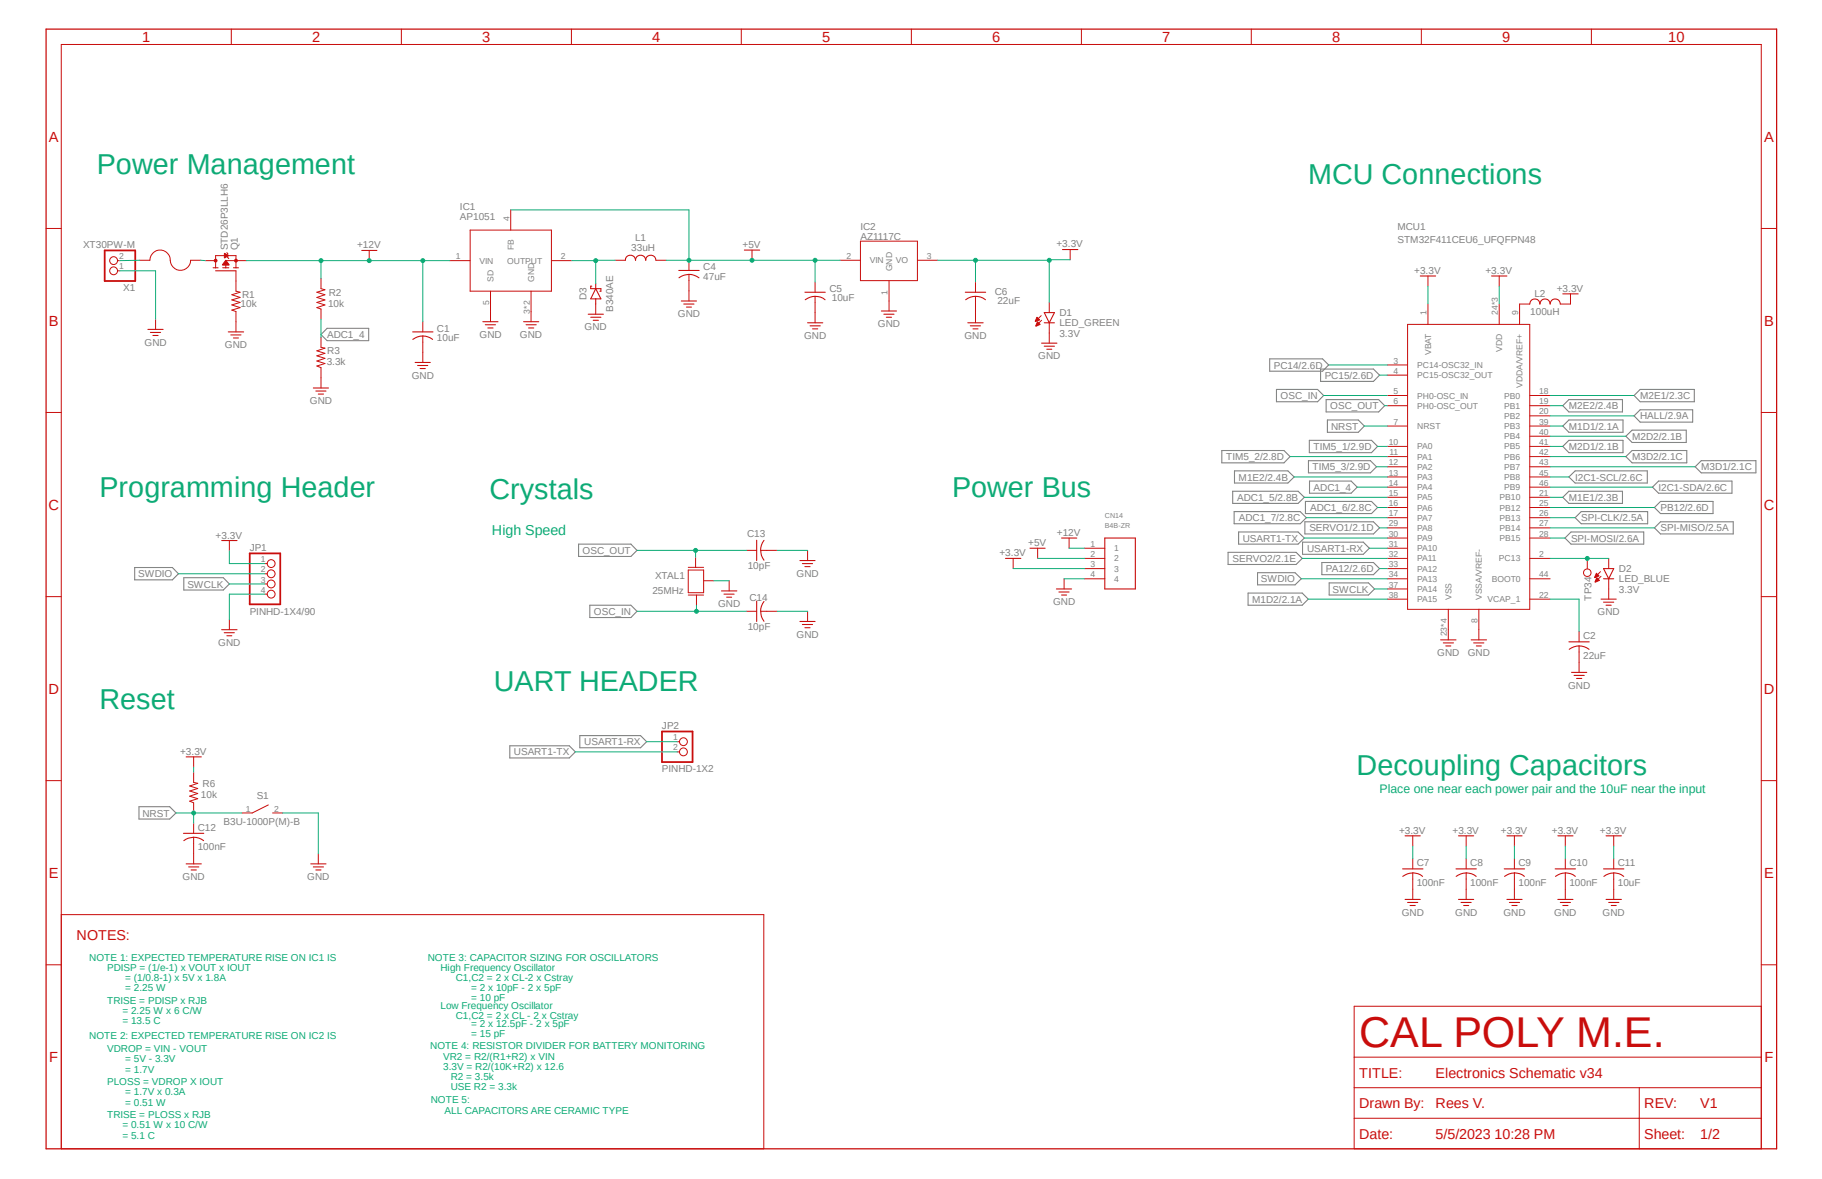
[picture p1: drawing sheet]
<svg xmlns="http://www.w3.org/2000/svg" width="432mm" height="279mm" viewBox="0 0 432 279" stroke-linecap="round" stroke-linejoin="round" font-family="sans-serif">
<path d="M10.4 6.6l411 266.2M421.4 6.6l-411 266.2" fill="none" stroke="#fff" stroke-width=".24"/>
<g fill="none" stroke="#808080" stroke-width=".25">
<path d="M77.5 77.8h9.9v2.9h-9.9l-1.4-1.4zM300.9 85h12.5l1.5 1.5-1.5 1.5h-12.5zM302.5 92.3h9.8l1.4 1.4-1.4 1.5h-9.8zM313 87.5h12.5l1.4 1.4-1.4 1.5h-12.5zM314.3 94.7h12.4l1.5 1.4-1.5 1.5h-12.4zM314.6 99.5h7.3l1.4 1.5-1.4 1.4h-7.3zM370.4 96.1l1.4-1.4h12.7v2.9h-12.7zM388.7 92.3h12.8v2.9h-12.8l-1.4-1.5zM388.7 97.1h12.5v2.9h-12.5l-1.4-1.4zM289.6 106.8h14.7l1.4 1.4-1.4 1.5h-14.7zM292.1 116.4h15.5l1.5 1.5-1.5 1.4h-15.5zM292.6 111.6h12.6l1.5 1.4-1.5 1.5h-12.6z"/>
<path d="M309.4 118.8h15.6l1.5 1.5-1.5 1.4h-15.6zM310.1 109.2h14.7l1.4 1.4-1.4 1.5h-14.7zM310.3 104.4h14.7l1.5 1.4-1.5 1.5h-14.7zM310.3 114h9.9l1.4 1.4-1.4 1.5h-9.9zM370.4 101l1.4-1.5h12.8v2.9h-12.8zM370.4 117.9l1.4-1.5h12.7v2.9h-12.7zM370.4 105.8l1.4-1.4h12.8v2.9h-12.8zM371.8 113l1.5-1.4h17.1v2.9h-17.1zM385.3 103.4l1.5-1.5h12.8v3h-12.8zM385.3 108.2l1.5-1.4h13v2.9h-13zM393.1 114h17.4v2.9h-17.4l-1.5-1.5zM393.5 118.8h12.5v2.9h-12.5l-1.4-1.4z"/>
<path d="M403.2 109.2h12.9v2.9h-12.9l-1.5-1.5zM31.9 134.5h9l1.4 1.5-1.4 1.4h-9zM43.6 136.9h9.3l1.5 1.5-1.5 1.4h-9.3zM137.1 128.9h12.4l1.5 1.5-1.5 1.5h-12.4zM291 130.9h16.2l1.4 1.4-1.4 1.5h-16.2zM292.5 121.2h15.6l1.5 1.5-1.5 1.4h-15.6zM293.5 126.1h14.1l1.5 1.4-1.5 1.4h-14.1zM298 135.7h8.9l1.5 1.5-1.5 1.4h-8.9zM308.7 128.5h14.4l1.4 1.4-1.4 1.5h-14.4zM309.2 123.7h16.3l1.4 1.4-1.4 1.4h-16.3zM313.3 133.3h12.2l1.4 1.4-1.4 1.5h-12.2zM315 138.1h9.3l1.5 1.5-1.5 1.4h-9.3z"/>
<path d="M372.3 126.1h17.3v2.8h-17.3l-1.4-1.4zM374.7 121.2h15.8v2.9h-15.8l-1.4-1.4zM393.5 123.7h17.3v2.8h-17.3l-1.4-1.4zM139.8 143.4h9.7l1.5 1.5-1.5 1.4h-9.7zM295.8 140.5h12.8l1.4 1.5-1.4 1.4h-12.8zM120.8 176.7h14.1l1.5 1.5-1.5 1.4h-14.1zM137.4 174.3h14.4l1.4 1.5-1.4 1.4h-14.4zM32.9 191.2h7.3l1.5 1.5-1.5 1.4h-7.3z"/>
</g>
<path d="M24.8 59.4h7.2v7.2h-7.2z" fill="none" stroke="#c90d0c" stroke-width=".42"/>
<g fill="none" stroke="#c90d0c" stroke-width=".24">
<path d="M54.8 6.9v3.6M95.1 6.9v3.6M135.4 6.9v3.6M175.7 6.9v3.6M216 6.9v3.6M256.3 6.9v3.6M296.5 6.9v3.6M336.8 6.9v3.6M377.1 6.9v3.6M10.9 54.1h3.6M417.4 54.1h3.6M27.9 64.2h.5"/>
<path d="M27.9 61.8h.5M36.9 75.6v2.5M55.9 66.6v2.4l1 .3-2 .5 2 .7-2 .6 2 .6-2 .6 2 .6-2 .6 1 .3v4.9M76.1 79.9v2.4l.9 .2-1.9 .6 1.9 .6-1.9 .6 1.9 .6-1.9 .7 1.9 .5-1.9 .6 1 .4v4.8M100.2 76.2v2.5M100.2 79.6v6.3M145.8 61.7h2.4M155.4 61.7h2.5M163.3 61.7v2.4M163.3 65v3.9M193.2 66.8v2.5M193.2 70.2v6.3"/>
<path d="M210.7 71.3v2.4M231.2 66.8v2.5M231.2 70.2v6.3M246.8 74.8l-1.4 1.3M246.8 75.9l-1.3 1.3M248.7 71.7v2.4M248.7 76.5v2.4M333.6 76.9h28.9v67.5h-28.9zM338.4 72.1v4.8M355.3 72.1v4.8M360.1 72.1v4.8M10.9 97.7h3.6"/>
<path d="M328.8 86.5h4.8M328.8 88.9h4.8M328.8 93.7h4.8M328.8 96.1h4.8M362.5 93.7h4.9M362.5 96.1h4.9M362.5 98.6h4.9M417.4 97.7h3.6M328.8 101h4.8M328.8 105.8h4.8M328.8 108.2h4.8M328.8 110.6h4.8"/>
<path d="M328.8 113h4.8M328.8 115.4h4.8M328.8 117.9h4.8M362.5 101h4.9M362.5 105.8h4.9M362.5 108.2h4.9M362.5 110.6h4.9M362.5 113h4.9M362.5 115.4h4.9M362.5 117.9h4.9M362.5 103.4h4.9M328.8 132.3h4.8"/>
<path d="M328.8 120.3h4.8M328.8 122.7h4.8M328.8 125.1h4.8M328.8 127.5h4.8M328.8 129.9h4.8M328.8 134.7h4.8M328.8 137.2h4.8M328.8 139.6h4.8M362.5 132.3h4.9M362.5 120.3h4.9M362.5 122.7h4.9M362.5 125.1h4.9"/>
<path d="M362.5 127.5h4.9M362.5 137.2h4.9M10.9 141.4h3.6M328.8 142h4.8M343.2 144.4v4.8M350.5 144.4v4.8M362.5 142h4.9M417.4 141.4h3.6M10.9 185h3.6M417.4 185h3.6M10.9 228.6h3.6M417.4 238.5h-96.5v33.7h96.5v-261.7h-402.9v261.7"/>
<path d="M417.4 228.6h3.6M320.9 257.8h96.5M320.9 250.5h96.5M388.5 257.8v14.4M320.9 265h96.5"/>
<circle cx="26.9" cy="61.8" r=".93"/>
<circle cx="26.9" cy="64.2" r=".93"/>
</g>
<path d="M10.9 6.9h410.1v265.3h-410.1z" fill="none" stroke="#c90d0c" stroke-width=".3"/>
<g fill="none" stroke="#c90d0c" stroke-width=".25">
<path d="M35.1 78.1h3.6M35.6 78.8h2.5M36.2 79.5h1.3M54.1 78.7h3.6M54.7 79.4h2.4M97.8 78.7h4.8M148.2 61.7a1.21 1.21 0 0 1 1.2-1.2 1.21 1.21 0 0 1 1.2 1.2 1.21 1.21 0 0 1 1.2-1.2 1.21 1.21 0 0 1 1.2 1.2 1.21 1.21 0 0 1 1.2-1.2 1.21 1.21 0 0 1 1.2 1.2M160.9 64.1h4.8M160.9 65.8a3.9 3.9 0 0 1 4.8 0M190.8 69.3h4.8M190.8 71a3.8 3.8 0 0 1 4.7 0M191.4 76.5h3.6"/>
<path d="M192 77.2h2.4M192.6 77.9h1.2M208.9 73.7h3.6M209.5 74.5h2.4M210.1 75.2h1.2M228.8 69.3h4.8M228.9 71a3.8 3.8 0 0 1 4.7 0M229.4 76.5h3.6M230 77.2h2.4M230.6 77.9h1.2M247.5 76.5h2.4M247.5 74.1h2.4l-1.2 2.4z"/>
<path d="M55.3 80.1h1.2M74.3 91.9h3.6M74.8 92.7h2.5M75.4 93.4h1.3M97.8 80.4a3.8 3.8 0 0 1 4.7 0M98.4 85.9h3.6M99 86.6h2.4M99.6 87.3h1.2"/>
</g>
<path d="M245.7 75.2l.7 .6-1 .4z" fill-rule="evenodd" fill="#c90d0c"/>
<path d="M245.7 75.2l.7 .6-1 .4z" fill="none" stroke="#c90d0c" stroke-width=".24"/>
<path d="M245.9 76.2l.6 .7-1 .4z" fill-rule="evenodd" fill="#c90d0c"/>
<path d="M245.9 76.2l.6 .7-1 .4zM248.7 78.9v2.4M360.1 72.1h2.4M369.8 72.1h2.4M379.3 135.5l-1.3 1.3M379.4 136.6l-1.3 1.3M381.3 132.3v2.4M381.3 137.2v2.4" fill="none" stroke="#c90d0c" stroke-width=".24"/>
<path d="M362.5 72.1a1.21 1.21 0 0 1 1.2-1.3 1.21 1.21 0 0 1 1.3 1.3 1.21 1.21 0 0 1 1.2-1.3 1.21 1.21 0 0 1 1.2 1.3 1.21 1.21 0 0 1 1.2-1.3 1.21 1.21 0 0 1 1.2 1.3M246.8 81.3h3.7M247.5 82h2.4M248.1 82.8h1.2M380 134.7h2.4l-1.1 2.5zM380 137.2h2.4" fill="none" stroke="#c90d0c" stroke-width=".25"/>
<path d="M378.3 135.8l.7 .7-1 .4z" fill-rule="evenodd" fill="#c90d0c"/>
<path d="M378.3 135.8l.7 .7-1 .4z" fill="none" stroke="#c90d0c" stroke-width=".24"/>
<path d="M378.4 136.9l.7 .6-1 .5z" fill-rule="evenodd" fill="#c90d0c"/>
<g fill="none" stroke="#c90d0c" stroke-width=".24">
<path d="M53.8 59.9l.2 .2v.9l.2 .3M51.1 63.5v-2.9h4.8v2.9M55.9 61.8h-2.4v1.7M76.1 66v2.4l.9 .3-1.9 .6 1.9 .5-1.9 .7 1.9 .6-1.9 .6 1.9 .6-1.9 .6 1 .3v2.4M62.8 133.6h.5M62.8 136h.5M62.8 138.4h.5M172.8 137.6v2.4M176.9 130.4h2.4M180.3 130.4h3.8M191.4 130.4v2.4M252.2 137.2v2.4"/>
<path d="M378.4 136.9l.7 .6-1 .5zM381.3 139.6v2.4M54.4 146.8v2.4M62.8 140.8h.5M176.9 144.9h2.4M180.3 144.9h3.8M191.4 144.9v2.4M343.2 149.2v2.4M350.5 149.2v2.4M45.9 183v2.4l1 .2-1.9 .7 1.9 .6-1.9 .6 1.9 .5-1.9 .7 1.9 .6-1.9 .6 .9 .3v2.5M45.9 195.1v2.4M45.9 198.4v6.3"/>
<path d="M63.6 190.8l-3.8 1.9h-2.4M64.6 192.7h2.4M14.5 216.7h166.5v55.5h-166.5zM75.4 202.3v2.4M334.8 203.5v2.4M334.8 206.9v6.2M347.5 203.5v2.4M347.5 206.9v6.2M358.9 203.5v2.4M358.9 206.9v6.2M371 203.5v2.4M371 206.9v6.2"/>
<path d="M382.4 203.5v2.4M382.4 206.9v6.2"/>
<circle cx="64.3" cy="133.6" r=".93"/>
<circle cx="64.3" cy="138.4" r=".93"/>
<circle cx="64.3" cy="136" r=".93"/>
<circle cx="64.3" cy="140.8" r=".93"/>
</g>
<g fill="none" stroke="#c90d0c" stroke-width=".25">
<path d="M50.5 63.5h1.2M51.1 64.2h4.8M52.8 63.5h1.4M55.3 63.5h1.2M179.3 128v4.8M180.3 130.4a3.5 3.5 0 0 0 .8 2.4M181.1 128.1a3.9 3.9 0 0 0-.8 2.3M189.6 132.8h3.6M190.2 133.6h2.4M190.8 134.3h1.2M250.4 139.6h3.6M52.5 149.2h3.7"/>
<path d="M53.1 149.9h2.4M53.8 150.7h1.1M171 140h3.6M171.6 140.8h2.4M172.2 141.5h1.2M179.3 142.5v4.8M180.3 144.9a3.5 3.5 0 0 0 .8 2.3M181.1 142.5a3.9 3.9 0 0 0-.8 2.4M189.6 147.3h3.6M190.2 148h2.4M190.8 148.8h1.2M251 140.3h2.4"/>
<path d="M251.6 141h1.2M341.4 151.6h3.7M342.1 152.4h2.4M342.6 153.1h1.2M348.7 151.6h3.6M349.2 152.4h2.5M349.9 153.1h1.2M379.4 142h3.6M380 142.7h2.4M380.6 143.4h1.2M43.5 197.5h4.8M43.6 199.2a3.8 3.8 0 0 1 4.7 0"/>
<path d="M44.1 204.7h3.6M44.7 205.4h2.4M45.3 206.2h1.2M73.7 204.7h3.6M74.3 205.4h2.4M74.8 206.2h1.3M332.4 205.9h4.8M333 213.1h3.6M333.6 213.9h2.4M334.2 214.6h1.2M334.8 206.8a3.6 3.6 0 0 1 2.3 .9M334.8 206.9a3.9 3.9 0 0 0-2.4 .8"/>
<path d="M345.1 205.9h4.8M345.7 213.1h3.5M346.2 213.9h2.5M346.9 214.6h1.2M347.5 206.8a3.8 3.8 0 0 1 2.3 .9M347.5 206.9a4.1 4.1 0 0 0-2.4 .8M356.5 205.9h4.8M357.1 213.1h3.6M357.7 213.9h2.4M358.3 214.6h1.2M358.9 206.8a3.6 3.6 0 0 1 2.4 .9M358.9 206.9a3.9 3.9 0 0 0-2.3 .8"/>
<path d="M368.6 205.9h4.8M369.2 213.1h3.6M369.8 213.9h2.4M370.4 214.6h1.2M371 206.8a3.6 3.6 0 0 1 2.3 .9M371 206.9a3.9 3.9 0 0 0-2.4 .8M380 205.9h4.9M380.6 213.1h3.7M381.3 213.9h2.4M381.8 214.6h1.2M382.4 206.8a3.6 3.6 0 0 1 2.4 .9M382.4 206.9a3.9 3.9 0 0 0-2.3 .8"/>
</g>
<path d="M59.2 131.1h7.2v12.1h-7.2z" fill="none" stroke="#c90d0c" stroke-width=".42"/>
<circle cx="55.9" cy="61.8" r=".33" fill="#c90d0c"/>
<circle cx="55.9" cy="61.8" r=".33" fill="none" stroke="#c90d0c" stroke-width=".24"/>
<circle cx="51.1" cy="61.8" r=".33" fill="#c90d0c"/>
<g fill="none" stroke="#c90d0c" stroke-width=".24">
<path d="M48.7 61.8h2.4M55.9 61.8h2.4M55.9 64.2v2.4"/>
<circle cx="51.1" cy="61.8" r=".33"/>
</g>
<path d="M53.2 60.1l.9 .5-.8 .5z" fill-rule="evenodd" fill="#c90d0c"/>
<path d="M53.2 60.1l.9 .5-.8 .5z" fill="none" stroke="#c90d0c" stroke-width=".24"/>
<path d="M53.5 61.7l.8 1.1h-1.6z" fill-rule="evenodd" fill="#c90d0c"/>
<g fill="none" stroke="#c90d0c" stroke-width=".24">
<path d="M87.5 59.4v2.4M111.4 54.5h19.3v14.5h-19.3zM121 49.7v4.8M178.2 59.3v2.4M203.9 57.1h13.5v9.4h-13.5zM253.6 59.1v2.5M33.1 61.7h2.4a2.41 2.41 0 0 1 2.4-2.5 2.41 2.41 0 0 1 2.4 2.5 2.41 2.41 0 0 0 2.5 2.4 2.41 2.41 0 0 0 2.4-2.4h2.4M53.5 61.7l.8 1.1h-1.6zM106.6 61.8h4.8M116.2 69v7.2M125.9 69v7.2M130.7 61.8h4.8"/>
<path d="M141.2 72.1v2.4M163.3 68.9v2.4M199.1 61.7h4.8M210.7 66.5v4.8M217.4 61.7h4.8M338.4 65.4v2.4M355.3 65.4v2.4M372.2 69.6v2.5M54.4 128.1v2.4M163.1 135.1h3.7v5.4h-3.7zM163.1 134.5h3.7M164.8 132.1v2.4"/>
<path d="M166.8 137.6h2.4M240.1 132.3v2.4M245.9 129.9v2.4M253.4 127.5v2.4M257 129.9h4.8M257 132.3h4.8M257 134.7h4.8M257 137.2h4.8M376.2 132.3v2.4M163.1 141h3.7M165.1 141v2.4M374.2 149.7v2.4"/>
<path d="M374.2 153.1v6.2M45.9 179.4v2.4M160.5 175.8h.5M160.5 178.2h.5M334.8 198.1v2.4M347.5 198.1v2.4M358.9 198.1v2.4M371 198.1v2.4M382.4 198.1v2.4"/>
<circle cx="376.2" cy="135.7" r=".89"/>
<circle cx="162" cy="178.2" r=".93"/>
<circle cx="162" cy="175.8" r=".93"/>
</g>
<g fill="none" stroke="#c90d0c" stroke-width=".25">
<path d="M85.7 59.4h3.6M176.4 59.3h3.6M251.8 59.1h3.6M114.4 76.2h3.6M115 77h2.4M115.6 77.7h1.2M124.1 76.2h3.6M124.7 77h2.4M125.3 77.7h1.2M139.4 74.5h3.6M140 75.2h2.4M140.3 67.8h-.3v.6h2.4v.6h-.2"/>
<path d="M140.6 75.9h1.2M141.2 68.4l1.2 2.4h-2.4zM141.2 67.2v1.2M141.2 70.8v1.3M161.5 71.3h3.6M162.1 72.1h2.4M162.7 72.8h1.2M336.6 65.4h3.6M353.5 65.4h3.6M370.4 69.6h3.6M52.5 128.1h3.7M238.3 132.3h3.6"/>
<path d="M244.1 129.9h3.6M251.6 127.5h3.6M261.8 127.5h7.3v12.1h-7.3zM371.8 152.1h4.8M371.9 153.9a3.8 3.8 0 0 1 4.7 0M372.4 159.3h3.6M44.1 179.4h3.6M373 160.1h2.5M373.6 160.8h1.3M333 198.1h3.6M345.7 198.1h3.5M357.1 198.1h3.6"/>
<path d="M369.2 198.1h3.6M380.6 198.1h3.7"/>
</g>
<path d="M156.9 173.4h7.2v7.2h-7.2z" fill="none" stroke="#c90d0c" stroke-width=".42"/>
<path d="M28.4 64.2h8.5v11.4M169.2 137.6h3.6M184.1 130.4h7.3M252.2 137.2h4.8M367.4 132.3h13.9M62.8 140.8h-8.4v6M184.1 144.9h7.3M67 192.7h8.4v9.6" fill="none" stroke="#0dab76" stroke-width=".24"/>
<circle cx="376.2" cy="132.3" r=".46" fill="#0dab76"/>
<g fill="none" stroke="#0dab76" stroke-width=".24">
<path d="M313.7 93.7h15.1M151 144.9h25.9M165.1 143.4v1.5"/>
<circle cx="376.2" cy="132.3" r=".46"/>
</g>
<circle cx="165.1" cy="144.9" r=".46" fill="#0dab76"/>
<g fill="none" stroke="#0dab76" stroke-width=".24">
<path d="M328.2 96.1h.6M151 130.4h25.9M164.8 130.4v1.7"/>
<circle cx="165.1" cy="144.9" r=".46"/>
</g>
<circle cx="164.8" cy="130.4" r=".46" fill="#0dab76"/>
<g fill="none" stroke="#0dab76" stroke-width=".24">
<path d="M121 49.7h42.3v12M157.9 61.7h41.2M193.2 61.7v5.1M42.3 136h20.5M54.4 138.4h8.4M245.9 132.3h11.1M308.4 137.2h20.4M325.8 139.6h3"/>
<circle cx="164.8" cy="130.4" r=".46"/>
</g>
<circle cx="178.2" cy="61.7" r=".46" fill="#0dab76"/>
<circle cx="178.2" cy="61.7" r=".46" fill="none" stroke="#0dab76" stroke-width=".24"/>
<circle cx="193.2" cy="61.7" r=".46" fill="#0dab76"/>
<circle cx="193.2" cy="61.7" r=".46" fill="none" stroke="#0dab76" stroke-width=".24"/>
<circle cx="163.3" cy="61.7" r=".46" fill="#0dab76"/>
<g fill="none" stroke="#0dab76" stroke-width=".24">
<path d="M135.5 61.8h5.7M145.8 61.7h-4.6v5.5"/>
<circle cx="163.3" cy="61.7" r=".46"/>
</g>
<circle cx="141.2" cy="61.8" r=".46" fill="#0dab76"/>
<g fill="none" stroke="#0dab76" stroke-width=".24">
<path d="M222.2 61.7h26.5M231.2 61.7v5.1M253.6 61.6h-4.9v10.1"/>
<circle cx="141.2" cy="61.8" r=".46"/>
</g>
<circle cx="231.2" cy="61.7" r=".46" fill="#0dab76"/>
<circle cx="231.2" cy="61.7" r=".46" fill="none" stroke="#0dab76" stroke-width=".24"/>
<circle cx="248.7" cy="61.7" r=".46" fill="#0dab76"/>
<g fill="none" stroke="#0dab76" stroke-width=".24">
<path d="M338.4 67.8v4.3M355.3 67.8v4.3M323.3 101h5.5M54.4 130.5v3.1h8.4M240.1 134.7h16.9M367.4 142h6.8v7.7M41.7 192.7h15.7M45.9 181.8v1.2M334.8 200.5v3M347.5 200.5v3M358.9 200.5v3M371 200.5v3"/>
<path d="M382.4 200.5v3"/>
<circle cx="248.7" cy="61.7" r=".46"/>
</g>
<circle cx="45.9" cy="192.7" r=".46" fill="#0dab76"/>
<g fill="none" stroke="#0dab76" stroke-width=".24">
<path d="M58.3 61.8h48.3M76.1 61.8v4.2M76.1 75.6v4.3M100.2 61.8v14.4M367.4 93.7h19.9M367.4 96.1h3M305.7 108.2h23.1M306.7 113h22.1M321.6 115.4h7.2M326.5 105.8h2.3M367.4 115.4h24.2M367.4 113h4.4"/>
<path d="M367.4 103.4h17.9M367.4 108.2h17.9M367.4 117.9h3M308.6 132.3h20.2M309.1 127.5h19.7M309.6 122.7h19.2M324.5 129.9h4.3M326.5 120.3h2.3M326.9 125.1h1.9M367.4 122.7h5.9M367.4 125.1h24.7M367.4 127.5h3.5"/>
<path d="M310 142h18.8M136.4 178.2h24.1M153.2 175.8h7.3M45.9 192.7v2.4"/>
<circle cx="45.9" cy="192.7" r=".46"/>
</g>
<circle cx="76.1" cy="61.8" r=".46" fill="#0dab76"/>
<circle cx="76.1" cy="61.8" r=".46" fill="none" stroke="#0dab76" stroke-width=".24"/>
<circle cx="100.2" cy="61.8" r=".46" fill="#0dab76"/>
<circle cx="100.2" cy="61.8" r=".46" fill="none" stroke="#0dab76" stroke-width=".24"/>
<circle cx="87.5" cy="61.8" r=".46" fill="#0dab76"/>
<g fill="none" stroke="#0dab76" stroke-width=".24">
<path d="M33.1 61.7l-4.7 .1M47.6 61.7l1.1 .1M314.9 86.5h13.9M326.9 88.9h1.9M367.4 98.6h19.9M309.1 117.9h19.7M326.2 110.6h2.6M367.4 110.6h34.3M367.4 101h3M367.4 105.8h3M253.4 129.9h3.6M326.9 134.7h1.9"/>
<path d="M367.4 120.3h24.7"/>
<circle cx="87.5" cy="61.8" r=".46"/>
</g>
<text font-size="10.2" fill="#c90d0c" x="322.1" y="248.1">CAL POLY M.E.</text>
<g font-size="6.8" fill="#0dab76">
<text x="23" y="41.3">Power Management</text>
<text x="310" y="43.7">MCU Connections</text>
<text x="23.6" y="117.9">Programming Header</text>
<text x="116" y="118.4">Crystals</text>
<text x="225.6" y="117.9">Power Bus</text>
<text x="23.6" y="167.9">Reset</text>
<text x="117.1" y="163.7">UART HEADER</text>
<text x="321.5" y="183.6">Decoupling Capacitors</text>
</g>
<g font-size="3.5" fill="#c90d0c">
<text x="33.7" y="9.9">1</text>
<text x="74" y="9.9">2</text>
<text x="114.3" y="9.9">3</text>
<text x="154.6" y="9.9">4</text>
<text x="194.9" y="9.9">5</text>
<text x="235.2" y="9.9">6</text>
<text x="275.5" y="9.9">7</text>
<text x="315.7" y="9.9">8</text>
<text x="356" y="9.9">9</text>
<text x="395.4" y="9.9">10</text>
<text x="11.6" y="33.6">A</text>
<text x="418.1" y="33.6">A</text>
<text x="11.6" y="77.2">B</text>
<text x="418.1" y="77.2">B</text>
<text x="11.5" y="120.8">C</text>
<text x="418" y="120.8">C</text>
<text x="11.5" y="164.4">D</text>
<text x="418" y="164.4">D</text>
<text x="11.6" y="208">E</text>
<text x="418.1" y="208">E</text>
<text x="11.7" y="251.7">F</text>
<text x="418.2" y="251.7">F</text>
</g>
<text font-size="3.4" fill="#0dab76" x="116.6" y="126.8">High Speed</text>
<g font-size="3.4" fill="#c90d0c">
<text x="18.2" y="222.8">NOTES:</text>
<text x="322.1" y="255.4">TITLE:</text>
<text x="340.2" y="255.4">Electronics Schematic v34</text>
<text x="322.1" y="262.6">Drawn By:</text>
<text x="340.2" y="262.6">Rees V.</text>
<text x="389.7" y="262.6">REV:</text>
<text x="402.9" y="262.6">V1</text>
<text x="322.1" y="269.8">Date:</text>
<text x="340.2" y="269.8">5/5/2023 10:28 PM</text>
<text x="389.7" y="269.8">Sheet:</text>
<text x="402.9" y="269.8">1/2</text>
</g>
<text font-size="2.9" fill="#0dab76" x="326.9" y="187.8">Place one near each power pair and the 10uF near the input</text>
<g font-size="2.4" fill="#808080">
<text x="109" y="52.2">AP1051</text>
<text x="109" y="49.7">IC1</text>
<text x="19.7" y="58.7">XT30PW-M</text>
<text x="54" y="59.4" transform="rotate(-90 54 59.4)">STD26P3LLH6</text>
<text x="56.4" y="59.4" transform="rotate(-90 56.4 59.4)">Q1</text>
<text x="84.6" y="58.9">+12V</text>
<text x="149.6" y="59.5">33uH</text>
<text x="150.5" y="57.1">L1</text>
<text x="176" y="58.8">+5V</text>
<text x="203.9" y="56.9">AZ1117C</text>
<text x="203.9" y="54.4">IC2</text>
<text x="250.4" y="58.6">+3.3V</text>
<text x="331.2" y="57.6">STM32F411CEU6_UFQFPN48</text>
<text x="331.2" y="54.6">MCU1</text>
<text x="166.7" y="64.1">C4</text>
<text x="335.2" y="64.9">+3.3V</text>
<text x="352.1" y="64.9">+3.3V</text>
<text x="29.2" y="68.9">X1</text>
<text x="57.4" y="70.7">R1</text>
<text x="77.9" y="70.2">R2</text>
<text x="139" y="71.1" transform="rotate(-90 139 71.1)">D3</text>
<text x="166.7" y="66.3">47uF</text>
<text x="196.6" y="69.3">C5</text>
<text x="197.1" y="71.4">10uF</text>
<text x="235.8" y="69.9">C6</text>
<text x="363.6" y="70.5">L2</text>
<text x="368.9" y="69.1">+3.3V</text>
<text x="57" y="72.8">10k</text>
<text x="77.8" y="72.6">10k</text>
<text x="145.3" y="74" transform="rotate(-90 145.3 74)">B340AE</text>
<text x="160.7" y="75.2">GND</text>
<text x="208.1" y="77.6">GND</text>
<text x="236.4" y="72.1">22uF</text>
<text x="251.1" y="77.2">LED_GREEN</text>
<text x="251.1" y="74.8">D1</text>
<text x="362.7" y="74.7">100uH</text>
<text x="34.2" y="81.9">GND</text>
<text x="53.3" y="82.6">GND</text>
<text x="77.5" y="80.1">ADC1_4</text>
<text x="77.6" y="83.9">R3</text>
<text x="103.5" y="80.9">10uF</text>
<text x="103.5" y="78.7">C1</text>
<text x="113.6" y="80.1">GND</text>
<text x="123.2" y="80.1">GND</text>
<text x="138.6" y="78.3">GND</text>
<text x="190.5" y="80.4">GND</text>
<text x="228.6" y="80.4">GND</text>
<text x="251.1" y="79.9">3.3V</text>
<text x="77.4" y="86.6">3.3k</text>
<text x="97.6" y="89.8">GND</text>
<text x="246" y="85.2">GND</text>
<text x="301.9" y="87.4">PC14/2.6D</text>
<text x="313.9" y="89.8">PC15/2.6D</text>
<text x="73.4" y="95.8">GND</text>
<text x="303.5" y="94.6">OSC_IN</text>
<text x="388.7" y="94.6">M2E1/2.3C</text>
<text x="315.3" y="97">OSC_OUT</text>
<text x="315.5" y="101.8">NRST</text>
<text x="371.8" y="97">M2E2/2.4B</text>
<text x="371.8" y="101.8">M1D1/2.1A</text>
<text x="388.7" y="99.4">HALL/2.9A</text>
<text x="311.3" y="106.6">TIM5_1/2.9D</text>
<text x="371.8" y="106.6">M2D1/2.1B</text>
<text x="386.8" y="104.2">M2D2/2.1B</text>
<text x="290.6" y="109.1">TIM5_2/2.8D</text>
<text x="293.5" y="113.9">M1E2/2.4B</text>
<text x="311.1" y="111.5">TIM5_3/2.9D</text>
<text x="373.3" y="113.9">I2C1-SCL/2.6C</text>
<text x="386.8" y="109.1">M3D2/2.1C</text>
<text x="403.2" y="111.5">M3D1/2.1C</text>
<text x="293.2" y="118.7">ADC1_5/2.8B</text>
<text x="311.3" y="116.3">ADC1_4</text>
<text x="371.8" y="118.7">M1E1/2.3B</text>
<text x="393.1" y="116.3">I2C1-SDA/2.6C</text>
<text x="293.6" y="123.5">ADC1_7/2.8C</text>
<text x="310.3" y="125.9">SERVO1/2.1D</text>
<text x="310.5" y="121.1">ADC1_6/2.8C</text>
<text x="374.7" y="123.5">SPI-CLK/2.5A</text>
<text x="393.5" y="125.9">SPI-MISO/2.5A</text>
<text x="393.5" y="121.1">PB12/2.6D</text>
<text x="51.1" y="127.6">+3.3V</text>
<text x="59.2" y="130.5">JP1</text>
<text x="138" y="131.3">OSC_OUT</text>
<text x="177" y="127.3">C13</text>
<text x="236.9" y="131.9">+3.3V</text>
<text x="243.7" y="129.5">+5V</text>
<text x="250.4" y="127">+12V</text>
<text x="294.5" y="128.4">USART1-TX</text>
<text x="309.8" y="130.8">USART1-RX</text>
<text x="372.3" y="128.4">SPI-MOSI/2.6A</text>
<text x="32.7" y="136.8">SWDIO</text>
<text x="155.2" y="137.2">XTAL1</text>
<text x="177.2" y="134.7">10pF</text>
<text x="188.8" y="136.7">GND</text>
<text x="292.1" y="133.2">SERVO2/2.1E</text>
<text x="314.2" y="135.6">PA12/2.6D</text>
<text x="383.7" y="137.9">LED_BLUE</text>
<text x="383.7" y="135.5">D2</text>
<text x="44.4" y="139.2">SWCLK</text>
<text x="154.6" y="140.8">25MHz</text>
<text x="170.2" y="143.9">GND</text>
<text x="177.6" y="142.4">C14</text>
<text x="249.6" y="143.4">GND</text>
<text x="296.8" y="142.8">M1D2/2.1A</text>
<text x="298.8" y="138">SWDIO</text>
<text x="315.8" y="140.4">SWCLK</text>
<text x="377.2" y="142.4" transform="rotate(-90 377.2 142.4)">TP34</text>
<text x="383.7" y="140.5">3.3V</text>
<text x="59.2" y="145.6">PINHD-1X4/90</text>
<text x="140.8" y="145.8">OSC_IN</text>
<text x="177.2" y="149.2">10pF</text>
<text x="378.6" y="145.8">GND</text>
<text x="51.7" y="153.1">GND</text>
<text x="188.8" y="151.2">GND</text>
<text x="340.6" y="155.5">GND</text>
<text x="347.8" y="155.5">GND</text>
<text x="375.2" y="151.5">C2</text>
<text x="375.2" y="156.1">22uF</text>
<text x="371.6" y="163.2">GND</text>
<text x="156.9" y="172.8">JP2</text>
<text x="42.7" y="178.9">+3.3V</text>
<text x="121.8" y="179">USART1-TX</text>
<text x="138.5" y="176.6">USART1-RX</text>
<text x="156.9" y="183">PINHD-1X2</text>
<text x="47.6" y="189.1">10k</text>
<text x="48" y="186.5">R6</text>
<text x="60.8" y="189.2">S1</text>
<text x="33.8" y="193.5">NRST</text>
<text x="46.9" y="196.9">C12</text>
<text x="53" y="195.6">B3U-1000P(M)-B</text>
<text x="331.6" y="197.6">+3.3V</text>
<text x="344.2" y="197.6">+3.3V</text>
<text x="355.7" y="197.6">+3.3V</text>
<text x="367.8" y="197.6">+3.3V</text>
<text x="379.2" y="197.6">+3.3V</text>
<text x="46.9" y="201.5">100nF</text>
<text x="43.3" y="208.6">GND</text>
<text x="72.8" y="208.6">GND</text>
<text x="335.7" y="209.9">100nF</text>
<text x="335.7" y="205.3">C7</text>
<text x="348.5" y="209.9">100nF</text>
<text x="348.5" y="205.3">C8</text>
<text x="359.9" y="209.9">100nF</text>
<text x="359.9" y="205.3">C9</text>
<text x="371.9" y="209.9">100nF</text>
<text x="371.9" y="205.3">C10</text>
<text x="383.4" y="209.9">10uF</text>
<text x="383.4" y="205.3">C11</text>
<text x="332.2" y="217">GND</text>
<text x="344.9" y="217">GND</text>
<text x="356.3" y="217">GND</text>
<text x="368.3" y="217">GND</text>
<text x="379.8" y="217">GND</text>
</g>
<g font-size="2.4" fill="#0dab76">
<text x="21.2" y="227.6">NOTE 1: EXPECTED TEMPERATURE RISE ON IC1 IS</text>
<text x="101.4" y="227.6">NOTE 3: CAPACITOR SIZING FOR OSCILLATORS</text>
<text x="25.4" y="230">PDISP = (1/e-1) x VOUT x IOUT</text>
<text x="29.6" y="232.5">= (1/0.8-1) x 5V x 1.8A</text>
<text x="104.4" y="230">High Frequency Oscillator</text>
<text x="108" y="232.5">C1,C2 = 2 x CL-2 x Cstray</text>
<text x="25.4" y="237.9">TRISE = PDISP x RJB</text>
<text x="29.6" y="234.9">= 2.25 W</text>
<text x="104.4" y="239.1">Low Frequency Oscillator</text>
<text x="111.6" y="234.9">= 2 x 10pF - 2 x 5pF</text>
<text x="111.6" y="237.3">= 10 pF</text>
<text x="29" y="240.3">= 2.25 W x 6 C/W</text>
<text x="29" y="242.7">= 13.5 C</text>
<text x="108" y="241.5">C1,C2 = 2 x CL - 2 x Cstray</text>
<text x="111.6" y="243.3">= 2 x 12.5pF - 2 x 5pF</text>
<text x="111.6" y="245.7">= 15 pF</text>
<text x="21.2" y="246.3">NOTE 2: EXPECTED TEMPERATURE RISE ON IC2 IS</text>
<text x="25.4" y="249.3">VDROP = VIN - VOUT</text>
<text x="29.6" y="251.8">= 5V - 3.3V</text>
<text x="102" y="248.7">NOTE 4: RESISTOR DIVIDER FOR BATTERY MONITORING</text>
<text x="105" y="251.1">VR2 = R2/(R1+R2) x VIN</text>
<text x="25.4" y="257.2">PLOSS = VDROP X IOUT</text>
<text x="29.6" y="254.2">= 1.7V</text>
<text x="105" y="253.5">3.3V = R2/(10K+R2) x 12.6</text>
<text x="106.8" y="256">R2 = 3.5k</text>
<text x="29.6" y="259.6">= 1.7V x 0.3A</text>
<text x="29.6" y="262">= 0.51 W</text>
<text x="102.1" y="261.5">NOTE 5:</text>
<text x="106.8" y="258.4">USE R2 = 3.3k</text>
<text x="25.4" y="265">TRISE = PLOSS x RJB</text>
<text x="29" y="267.4">= 0.51 W x 10 C/W</text>
<text x="29" y="269.8">= 5.1 C</text>
<text x="105.4" y="264">ALL CAPACITORS ARE CERAMIC TYPE</text>
</g>
<g font-size="2" fill="#808080">
<text x="120.7" y="52.3" transform="rotate(-90 120.7 52.3)">4</text>
<text x="121.8" y="59.4" transform="rotate(-90 121.8 59.4)">FB</text>
<text x="28.2" y="63.8">1</text>
<text x="28.2" y="61.4">2</text>
<text x="108" y="61.4">1</text>
<text x="113.6" y="62.5">VIN</text>
<text x="120.2" y="62.5">OUTPUT</text>
<text x="132.9" y="61.4">2</text>
<text x="200.6" y="61.3">2</text>
<text x="206.1" y="62.4">VIN</text>
<text x="211.4" y="64.3" transform="rotate(-90 211.4 64.3)">GND</text>
<text x="212.3" y="62.4">VO</text>
<text x="219.7" y="61.3">3</text>
<text x="117" y="66.8" transform="rotate(-90 117 66.8)">SD</text>
<text x="126.6" y="66.8" transform="rotate(-90 126.6 66.8)">GND</text>
<text x="210.4" y="69.9" transform="rotate(-90 210.4 69.9)">1</text>
<text x="115.9" y="72.4" transform="rotate(-90 115.9 72.4)">5</text>
<text x="125.6" y="74.3" transform="rotate(-90 125.6 74.3)">3*2</text>
<text x="338.1" y="74.6" transform="rotate(-90 338.1 74.6)">1</text>
<text x="355" y="74.6" transform="rotate(-90 355 74.6)">24*3</text>
<text x="359.8" y="74.6" transform="rotate(-90 359.8 74.6)">9</text>
<text x="356" y="83.4" transform="rotate(-90 356 83.4)">VDD</text>
<text x="330.2" y="86.2">3</text>
<text x="330.2" y="88.6">4</text>
<text x="335.8" y="87.3">PC14-OSC32_IN</text>
<text x="335.8" y="89.7">PC15-OSC32_OUT</text>
<text x="339.1" y="84.2" transform="rotate(-90 339.1 84.2)">VBAT</text>
<text x="330.2" y="93.4">5</text>
<text x="330.2" y="95.8">6</text>
<text x="335.8" y="94.5">PH0-OSC_IN</text>
<text x="356.5" y="94.4">PB0</text>
<text x="360.9" y="91.9" transform="rotate(-90 360.9 91.9)">VDDA/VREF+</text>
<text x="364.8" y="93.4">18</text>
<text x="364.8" y="95.8">19</text>
<text x="330.2" y="100.6">7</text>
<text x="335.8" y="96.9">PH0-OSC_OUT</text>
<text x="335.8" y="101.7">NRST</text>
<text x="356.5" y="96.9">PB1</text>
<text x="356.5" y="99.3">PB2</text>
<text x="356.5" y="101.7">PB3</text>
<text x="364.8" y="98.2">20</text>
<text x="364.8" y="100.6">39</text>
<text x="329.1" y="105.5">10</text>
<text x="329.3" y="107.9">11</text>
<text x="335.8" y="106.5">PA0</text>
<text x="356.5" y="104.1">PB4</text>
<text x="356.5" y="106.5">PB5</text>
<text x="364.8" y="103">40</text>
<text x="364.8" y="105.5">41</text>
<text x="364.8" y="107.9">42</text>
<text x="329.1" y="110.3">12</text>
<text x="329.1" y="112.7">13</text>
<text x="335.8" y="108.9">PA1</text>
<text x="335.8" y="111.3">PA2</text>
<text x="335.8" y="113.8">PA3</text>
<text x="356.5" y="108.9">PB6</text>
<text x="356.5" y="111.3">PB7</text>
<text x="356.5" y="113.8">PB8</text>
<text x="364.8" y="110.3">43</text>
<text x="364.8" y="112.7">45</text>
<text x="329.1" y="115.1">14</text>
<text x="329.1" y="117.5">15</text>
<text x="329.1" y="119.9">16</text>
<text x="335.8" y="116.2">PA4</text>
<text x="335.8" y="118.6">PA5</text>
<text x="355.4" y="118.6">PB10</text>
<text x="356.5" y="116.2">PB9</text>
<text x="364.8" y="117.5">21</text>
<text x="364.8" y="119.9">25</text>
<text x="364.8" y="115.1">46</text>
<text x="329.1" y="122.3">17</text>
<text x="329.1" y="124.8">29</text>
<text x="335.8" y="121">PA6</text>
<text x="335.8" y="123.4">PA7</text>
<text x="335.8" y="125.8">PA8</text>
<text x="355.4" y="121">PB12</text>
<text x="355.4" y="123.4">PB13</text>
<text x="355.4" y="125.8">PB14</text>
<text x="364.8" y="122.3">26</text>
<text x="364.8" y="124.8">27</text>
<text x="258.5" y="129.6">1</text>
<text x="258.5" y="132">2</text>
<text x="264" y="130.6">1</text>
<text x="329.1" y="127.2">30</text>
<text x="329.1" y="129.6">31</text>
<text x="329.1" y="132">32</text>
<text x="335.8" y="128.2">PA9</text>
<text x="335.8" y="130.6">PA10</text>
<text x="355.4" y="128.2">PB15</text>
<text x="364.8" y="132">2</text>
<text x="364.8" y="127.2">28</text>
<text x="61.9" y="133.2">1</text>
<text x="61.9" y="135.6">2</text>
<text x="258.5" y="134.4">3</text>
<text x="258.5" y="136.8">4</text>
<text x="264" y="133.1">2</text>
<text x="264" y="135.5">3</text>
<text x="264" y="137.9">4</text>
<text x="329.1" y="134.4">33</text>
<text x="329.1" y="136.8">34</text>
<text x="335.8" y="133.1">PA11</text>
<text x="335.8" y="135.5">PA12</text>
<text x="335.8" y="137.9">PA13</text>
<text x="353.5" y="137.9">BOOT0</text>
<text x="355.2" y="133.1">PC13</text>
<text x="364.8" y="136.8">44</text>
<text x="61.9" y="138.1">3</text>
<text x="61.9" y="140.5">4</text>
<text x="329.1" y="139.2">37</text>
<text x="329.1" y="141.7">38</text>
<text x="335.8" y="140.3">PA14</text>
<text x="335.8" y="142.7">PA15</text>
<text x="344" y="142.2" transform="rotate(-90 344 142.2)">VSS</text>
<text x="351.2" y="142.2" transform="rotate(-90 351.2 142.2)">VSSA/VREF-</text>
<text x="352.5" y="142.7">VCAP_1</text>
<text x="364.8" y="141.7">22</text>
<text x="350.1" y="147.7" transform="rotate(-90 350.1 147.7)">8</text>
<text x="342.9" y="150.8" transform="rotate(-90 342.9 150.8)">23*4</text>
<text x="159.6" y="175.4">1</text>
<text x="159.6" y="177.8">2</text>
<text x="58.3" y="192.3">1</text>
<text x="64.9" y="192.3">2</text>
</g>
<g font-size="1.7" fill="#808080">
<text x="261.8" y="125.1">B4B-ZR</text>
<text x="261.8" y="122.7">CN14</text>
</g>
</svg>
